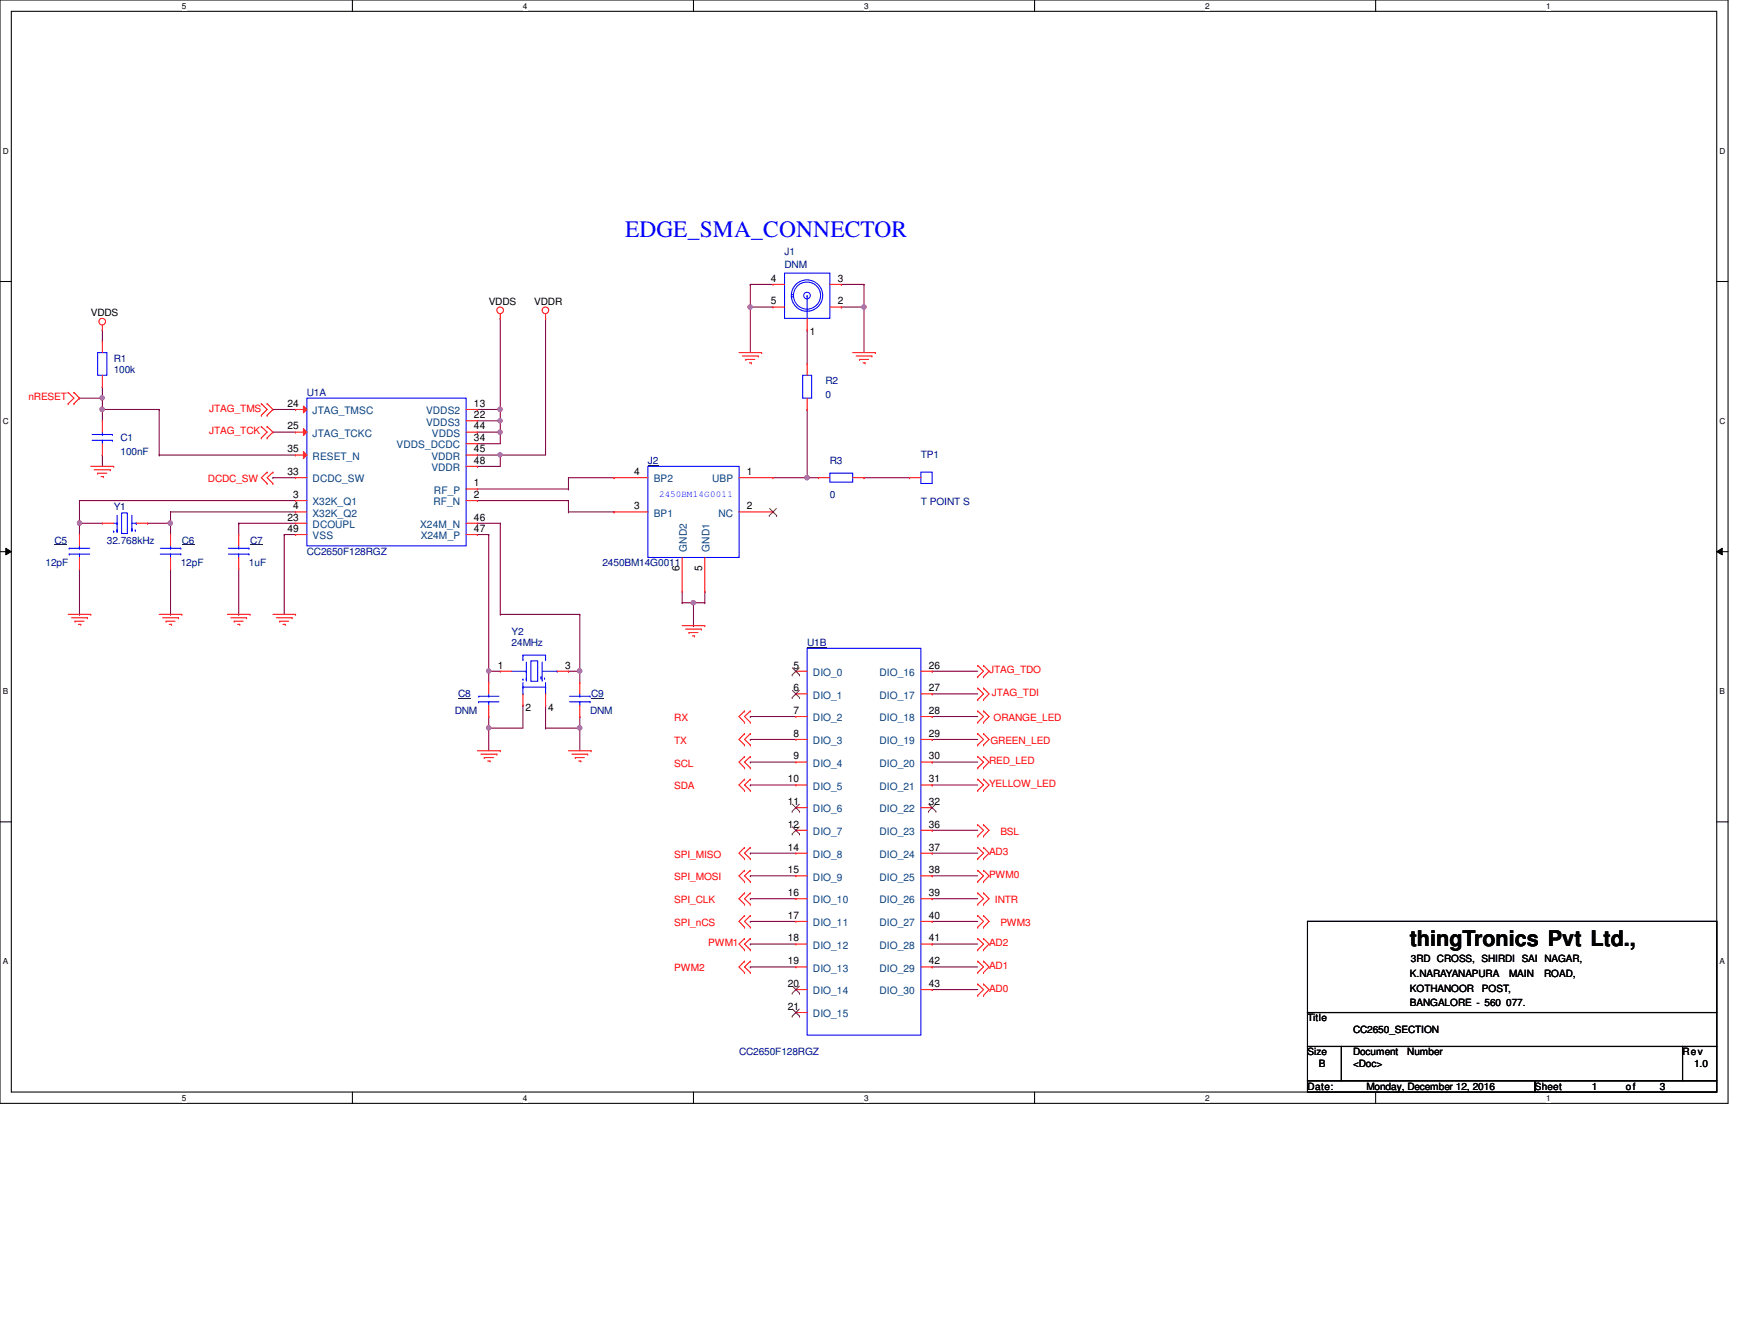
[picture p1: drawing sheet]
<svg xmlns="http://www.w3.org/2000/svg" width="279mm" height="216mm" viewBox="0 0 279 216" stroke-linecap="round" stroke-linejoin="round" font-family="sans-serif">
<path d="M0 0h278v177.4h-278zM1.8 1.8h274.3v173.8h-274.3z" fill="none" stroke="#000" stroke-width=".17"/>
<g fill="#fff">
<path d="M29.3 .2h.7v1.5h-.7z"/>
<path d="M29.3 175.8h.7v1.4h-.7z"/>
</g>
<path d="M56.7 0v1.8M56.7 175.6v1.8" fill="none" stroke="#000" stroke-width=".17"/>
<g fill="#fff">
<path d="M84.1 .2h.7v1.5h-.7z"/>
<path d="M84.1 175.8h.7v1.4h-.7z"/>
</g>
<path d="M111.5 0v1.8M111.5 175.6v1.8" fill="none" stroke="#000" stroke-width=".17"/>
<g fill="#fff">
<path d="M139 .2h.7v1.5h-.7z"/>
<path d="M139 175.8h.7v1.4h-.7z"/>
</g>
<path d="M166.4 0v1.8M166.4 175.6v1.8" fill="none" stroke="#000" stroke-width=".17"/>
<g fill="#fff">
<path d="M193.8 .2h.8v1.5h-.8z"/>
<path d="M193.8 175.8h.8v1.4h-.8z"/>
</g>
<path d="M221.3 0v1.8M221.3 175.6v1.8" fill="none" stroke="#000" stroke-width=".17"/>
<g fill="#fff">
<path d="M248.7 .2h.7v1.5h-.7z"/>
<path d="M248.7 175.8h.7v1.4h-.7z"/>
<path d="M.5 23.5h.9v1.5h-.9z"/>
<path d="M276.6 23.5h.9v1.5h-.9z"/>
<path d="M.5 67h.9v1.5h-.9z"/>
<path d="M276.6 67h.9v1.5h-.9z"/>
</g>
<path d="M0 45.3h1.8M276.1 45.3h1.9" fill="none" stroke="#000" stroke-width=".17"/>
<g fill="#fff">
<path d="M.5 110.4h.8v1.5h-.8z"/>
<path d="M276.6 110.4h.9v1.5h-.9z"/>
</g>
<path d="M0 88.7h1.8M276.1 88.7h1.9" fill="none" stroke="#000" stroke-width=".17"/>
<path d="M.9 88.1l.9 .6-.9 .5zM276.1 88.7l.9-.6v1.1z" fill="#000"/>
<path d="M.9 88.1l.9 .6-.9 .5zM276.1 88.7l.9-.6v1.1z" fill="none" stroke="#000" stroke-width=".16"/>
<g fill="#fff">
<path d="M.5 153.8h.8v1.5h-.8z"/>
<path d="M276.6 153.8h.8v1.5h-.8z"/>
</g>
<path d="M0 132.1h1.8M276.1 132.1h1.9" fill="none" stroke="#000" stroke-width=".17"/>
<path d="M93.3 98.8h.1M93.3 98.8v10.9M93.3 107.9h.1" fill="none" stroke="#800040" stroke-width=".17"/>
<circle cx="93.2" cy="107.9" r=".36" fill="#f0f"/>
<circle cx="93.2" cy="107.9" r=".36" fill="none" stroke="#f0f" stroke-width=".17"/>
<path d="M120.7 49.4h.1M120.7 49.4v7.3M120.7 49.4h3.6M135.3 49.4h.1M135.3 49.4h3.7M139 49.4h.1M139 45.7h.1M139 45.7v11M139 76.8h.1M139 76.8h7.3M78.6 107.9h.1M78.6 107.9v1.8" fill="none" stroke="#800040" stroke-width=".17"/>
<circle cx="139" cy="49.4" r=".36" fill="#f0f"/>
<circle cx="139" cy="49.4" r=".36" fill="none" stroke="#f0f" stroke-width=".17"/>
<path d="M120.7 45.7h.1M120.7 45.7v3.7M135.3 45.7h.1M135.3 45.7h3.7" fill="none" stroke="#800040" stroke-width=".17"/>
<circle cx="120.7" cy="49.4" r=".36" fill="#f0f"/>
<circle cx="120.7" cy="49.4" r=".36" fill="none" stroke="#f0f" stroke-width=".17"/>
<path d="M120.7 45.7h.1M120.7 45.7h3.6M12.8 84.1h.1M12.8 84.1h3.7M38.4 84.1h.1M38.4 84.1h9.1M38.4 84.1v1.8" fill="none" stroke="#800040" stroke-width=".17"/>
<circle cx="12.8" cy="84.1" r=".35" fill="#f0f"/>
<circle cx="12.8" cy="84.1" r=".35" fill="none" stroke="#f0f" stroke-width=".17"/>
<path d="M12.8 80.5h.1M12.8 84.1h.1M12.8 80.5v5.4M12.8 80.5h34.7M23.7 84.1h.1M23.7 84.1h3.7M27.4 82.3h.1M27.4 84.1h.1M27.4 82.3h20.1M27.4 82.3v3.6" fill="none" stroke="#800040" stroke-width=".17"/>
<circle cx="27.4" cy="84.1" r=".35" fill="#f0f"/>
<circle cx="27.4" cy="84.1" r=".35" fill="none" stroke="#f0f" stroke-width=".17"/>
<g fill="none" stroke="#800040" stroke-width=".17">
<path d="M78.6 117.1h.1M78.6 107.9h.1M78.6 115.2h.1M78.6 107.9h1.9M78.6 115.2v5.5M84.1 113.4h.1M84.1 113.4v3.7h-5.5M87.8 117.1h.1M87.8 113.4h.1M87.8 117.1h5.5M87.8 113.4v3.7M91.4 107.9h.1"/>
<path d="M91.4 107.9h1.9"/>
</g>
<circle cx="78.6" cy="117" r=".34" fill="#f0f"/>
<circle cx="78.6" cy="117" r=".34" fill="none" stroke="#f0f" stroke-width=".17"/>
<path d="M93.3 115.2h.1M93.3 115.2v1.9" fill="none" stroke="#800040" stroke-width=".17"/>
<circle cx="93.2" cy="117" r=".36" fill="#f0f"/>
<circle cx="93.2" cy="117" r=".36" fill="none" stroke="#f0f" stroke-width=".17"/>
<g fill="none" stroke="#800040" stroke-width=".17">
<path d="M16.5 53h.1M16.5 53v1.9M16.5 62.2h.1M16.5 73.2h.1M16.5 65.8h.1M16.5 62.2v1.8M16.5 65.8v1.8M16.5 73.2v1.8M16.5 65.8h9.1M25.6 73.2h.1M25.6 65.8h.1M25.6 73.2h21.9"/>
<path d="M25.6 65.8v7.4M76.8 85.9h.1M76.8 84.1h.1M76.8 85.9h1.8M76.8 84.1h3.7M80.5 98.8h.1M80.5 84.1h.1M80.5 98.8h12.8M80.5 84.1v14.7M93.3 117.1h.1M93.3 117.1v3.6"/>
</g>
<circle cx="16.4" cy="65.8" r=".35" fill="#f0f"/>
<circle cx="16.4" cy="65.8" r=".35" fill="none" stroke="#f0f" stroke-width=".17"/>
<path d="M80.5 51.2h.1M80.5 51.2v16.4M76.8 71.3h.1M76.8 65.8h.1M76.8 71.3h3.7M76.8 65.8h3.7M80.5 65.8h.1" fill="none" stroke="#800040" stroke-width=".17"/>
<circle cx="80.4" cy="65.8" r=".35" fill="#f0f"/>
<circle cx="80.4" cy="65.8" r=".35" fill="none" stroke="#f0f" stroke-width=".17"/>
<path d="M80.5 67.6h.1M80.5 67.6v1.9" fill="none" stroke="#800040" stroke-width=".17"/>
<circle cx="80.4" cy="69.5" r=".34" fill="#f0f"/>
<circle cx="80.4" cy="69.5" r=".34" fill="none" stroke="#f0f" stroke-width=".17"/>
<circle cx="80.4" cy="67.6" r=".34" fill="#f0f"/>
<circle cx="80.4" cy="67.6" r=".34" fill="none" stroke="#f0f" stroke-width=".17"/>
<path d="M87.8 51.2h.1M87.8 51.2v22h-11M76.8 67.6h.1M76.8 69.5h.1M76.8 73.2h.1M76.8 67.6h3.7M76.8 69.5h3.7M80.5 69.5h.1M80.5 73.2h.1M80.5 69.5v1.8" fill="none" stroke="#800040" stroke-width=".17"/>
<circle cx="80.4" cy="73.1" r=".34" fill="#f0f"/>
<circle cx="80.4" cy="73.1" r=".34" fill="none" stroke="#f0f" stroke-width=".17"/>
<path d="M76.8 75h.1M80.5 73.2h.1M80.5 73.2v1.8h-3.7M78.6 85.9h.1M78.6 85.9v22" fill="none" stroke="#800040" stroke-width=".17"/>
<circle cx="78.6" cy="107.9" r=".34" fill="#f0f"/>
<circle cx="78.6" cy="107.9" r=".34" fill="none" stroke="#f0f" stroke-width=".17"/>
<g fill="none" stroke="#800040" stroke-width=".17">
<path d="M12.8 64h.1M12.8 64h3.7M120.7 115.2h.1M120.7 118.9h.1M120.7 115.2h7.3M120.7 118.9h7.3M149.9 107.9h.1M149.9 111.5h.1M149.9 115.2h.1M149.9 118.9h.1M149.9 115.2h7.4M149.9 118.9h7.4"/>
<path d="M149.9 107.9h7.4M149.9 111.5h7.4M120.7 122.5h.1M120.7 126.2h.1M120.7 137.2h.1M120.7 122.5h7.3M120.7 126.2h7.3M120.7 137.2h7.3M120.7 140.8h.1M120.7 144.5h.1M120.7 148.1h.1M120.7 151.8h.1"/>
<path d="M120.7 155.4h.1M120.7 140.8h7.3M120.7 144.5h7.3M120.7 148.1h7.3M120.7 151.8h7.3M120.7 155.4h7.3M149.9 140.8h.1M149.9 144.5h.1M149.9 148.1h.1M149.9 151.8h.1M149.9 155.4h.1M149.9 159.1h.1"/>
<path d="M149.9 140.8h7.4M149.9 144.5h7.4M149.9 148.1h7.4M149.9 151.8h7.4M149.9 155.4h7.4M149.9 159.1h7.4"/>
</g>
<circle cx="16.4" cy="64" r=".34" fill="#f0f"/>
<circle cx="16.4" cy="64" r=".34" fill="none" stroke="#f0f" stroke-width=".17"/>
<g fill="none" stroke="#800040" stroke-width=".17">
<path d="M16.5 64h.1M16.5 64v1.8M43.9 76.8h.1M43.9 65.8h.1M43.9 69.5h.1M43.9 76.8h3.6M43.9 65.8h3.6M43.9 69.5h3.6M129.8 65.8h.1M129.8 65.8v11M12.8 98.8h.1M12.8 91.4v7.4"/>
<path d="M27.4 98.8h.1M27.4 91.4v7.4M38.4 98.8h.1M38.4 91.4v7.4M45.7 85.9h.1M45.7 85.9v12.9M45.7 85.9h1.8M47.5 85.9h.1"/>
</g>
<circle cx="129.8" cy="76.8" r=".36" fill="#f0f"/>
<circle cx="129.8" cy="76.8" r=".36" fill="none" stroke="#f0f" stroke-width=".17"/>
<g fill="none" stroke="#800040" stroke-width=".17">
<path d="M129.8 53h.1M129.8 53v5.5M76.8 78.6h14.6M91.4 78.6h.1M91.4 76.8h.1M91.4 76.8v1.8M124.3 76.8h7.4M129.8 76.8h.1M76.8 80.5h14.6M91.4 80.5h.1M91.4 82.3h.1M91.4 80.5v1.8"/>
<path d="M109.7 96.9h.1M109.7 95.1v1.8M109.7 96.9h1.8M111.5 96.9h.1M111.5 96.9v3.7M113.4 95.1h.1M113.4 95.1v1.8M111.5 100.6h.1"/>
</g>
<circle cx="111.5" cy="96.9" r=".36" fill="#f0f"/>
<circle cx="111.5" cy="96.9" r=".36" fill="none" stroke="#f0f" stroke-width=".17"/>
<g fill="none" stroke="#800040" stroke-width=".17">
<path d="M91.4 76.8h7.4M98.8 76.8h.1M91.4 82.3h7.4M98.8 82.3h.1M111.5 96.9h1.9M113.4 96.9h.1M149.9 122.5h.1M149.9 126.2h.1M149.9 133.5h.1M149.9 137.2h.1M149.9 122.5h7.4M149.9 126.2h7.4"/>
<path d="M149.9 133.5h7.4M149.9 137.2h7.4"/>
</g>
<g fill="none" stroke="#f00" stroke-width=".17">
<path d="M16.5 53h.1M16.5 54.9h.1M16.5 52.3v.7M16.5 54.9v1.8M80.5 51.2h.1M80.5 50.5v.7M87.8 51.2h.1M87.8 50.5v.7M118.9 56.7h3.6M119.4 57.2h2.6M120 57.8h.1M120 57.8h1.4"/>
<path d="M120.5 58.3h.4M120.9 58.3h.1M122 57.2h.1M122.5 56.7h.1M137.2 56.7h3.6M137.7 57.2h2.6M138.3 57.8h.1M138.3 57.8h1.4M138.8 58.3h.3M139.1 58.3h.1M140.3 57.2h.1M140.8 56.7h.1"/>
<path d="M11 63.1h.1M11 64.9h.1M11 63.1l.9 .9-.9 .9M11.9 64.9h.1M11.9 63.1h.1M11.9 63.1l.9 .9-.9 .9M14.6 75h3.7M15.2 75.5h2.5M15.7 76.1h.1M15.7 76.1h1.5M16.3 76.6h.3M16.5 62.2h.1"/>
<path d="M16.5 60.3v1.9M16.6 76.6h.1M17.7 75.5h.1M18.3 75h.1M42 64.9h.1M42 66.8h.1M42 68.6h.1M42 70.4h.1M42 64.9l1 .9-1 1M42 68.6l1 .9-1 .9M43 66.8h.1M43 64.9h.1"/>
<path d="M43 70.4h.1M43 68.6h.1M43 75.9h.1M43 77.7h.1M43 64.9l.9 .9-.9 1M43 68.6l.9 .9-.9 .9M43 75.9l-1 .9 1 .9M43.9 75.9h.1M43.9 77.7h.1M43.9 75.9l-.9 .9 .9 .9M11 98.8h3.6M11.5 99.3h2.6"/>
<path d="M12.1 99.9h.1M12.1 99.9h1.4M14.1 99.3h.1M14.6 98.8h.1M25.6 98.8h3.7M26.2 99.3h2.5M26.7 99.9h.1M26.7 99.9h1.5M28.7 99.3h.1M29.3 98.8h.1M36.6 98.8h3.6M37.1 99.3h2.6"/>
<path d="M37.7 99.9h.1M37.7 99.9h1.4M39.7 99.3h.1M40.2 98.8h.1M43.9 98.8h3.6M44.4 99.3h2.6M45 99.9h.1M45 99.9h1.4M47 99.3h.1M47.5 98.8h.1M12.6 100.4h.4M13 100.4h.1"/>
<path d="M27.2 100.4h.4M27.6 100.4h.1M38.2 100.4h.4M38.6 100.4h.1M45.5 100.4h.4M45.9 100.4h.1M80.5 107.9h.1M80.5 107.9h1.8M84.1 113.4h.1M84.1 111.5v1.9M87.8 113.4h.1M87.8 111.5v1.9"/>
<path d="M89.6 107.9h1.8M91.4 107.9h.1M93.3 109.7h.1M93.3 115.2h.1M93.3 109.7v1.8M93.3 113.4v1.8M109.7 100.6h3.7M110.3 101.1h2.5M110.8 101.7h.1M110.8 101.7h1.5M111.4 102.2h.3M111.7 102.2h.1"/>
<path d="M112.8 101.1h.1M113.4 100.6h.1M119.8 114.3h.1M119.8 116.1h.1M119.8 117.9h.1M119.8 119.8h.1M119.8 114.3l-.9 .9 .9 .9M119.8 117.9l-.9 1 .9 .9M120.7 114.3h.1M120.7 116.1h.1M120.7 117.9h.1M120.7 119.8h.1"/>
<path d="M120.7 114.3l-.9 .9 .9 .9M120.7 117.9l-.9 1 .9 .9M128 107.9h.1M128 111.5h.1M128 115.2h.1M128 118.9h.1M128 107.9h1.8M128 111.5h1.8M128 115.2h1.8M128 118.9h1.8M148.1 107.9h1.8M148.1 111.5h1.8"/>
<path d="M148.1 115.2h1.8M148.1 118.9h1.8M149.9 107.9h.1M149.9 111.5h.1M149.9 115.2h.1M149.9 118.9h.1M157.3 108.8h.1M157.3 107h.1M157.3 112.5h.1M157.3 110.6h.1M157.3 114.3h.1M157.3 116.1h.1"/>
<path d="M157.3 117.9h.1M157.3 119.8h.1M157.3 107l.9 .9-.9 .9M157.3 110.6l.9 .9-.9 1M157.3 114.3l.9 .9-.9 .9M157.3 117.9l.9 1-.9 .9M158.2 108.8h.1M158.2 107h.1M158.2 112.5h.1M158.2 110.6h.1M158.2 114.3h.1M158.2 116.1h.1"/>
<path d="M158.2 117.9h.1M158.2 119.8h.1M158.2 107l.9 .9-.9 .9M158.2 110.6l.9 .9-.9 1M158.2 114.3l.9 .9-.9 .9M158.2 117.9l.9 1-.9 .9M76.8 120.7h3.7M77.3 121.2h2.6M77.9 121.8h.1M77.9 121.8h1.5M78.4 122.3h.4M78.8 122.3h.1"/>
<path d="M79.9 121.2h.1M80.5 120.7h.1M91.4 120.7h3.7M92 121.2h2.5M92.5 121.8h.1M92.5 121.8h1.5M93.1 122.3h.3M93.4 122.3h.1M94.5 121.2h.1M95.1 120.7h.1M119.8 121.6h.1M119.8 123.4h.1"/>
<path d="M119.8 125.3h.1M119.8 127.1h.1M119.8 136.2h.1M119.8 138h.1M119.8 139.9h.1M119.8 121.6l-.9 .9 .9 .9M119.8 125.3l-.9 .9 .9 .9M119.8 136.2l-.9 1 .9 .8M119.8 139.9l-.9 .9 .9 .9M120.7 121.6h.1M120.7 123.4h.1M120.7 125.3h.1"/>
<path d="M120.7 127.1h.1M120.7 136.2h.1M120.7 138h.1M120.7 139.9h.1M120.7 121.6l-.9 .9 .9 .9M120.7 125.3l-.9 .9 .9 .9M120.7 136.2l-.9 1 .9 .8M120.7 139.9l-.9 .9 .9 .9M128 122.5h.1M128 126.2h.1M128 129.8h.1M128 133.5h.1"/>
<path d="M128 137.2h.1M128 122.5h1.8M128 126.2h1.8M128 129.8h1.8M128 133.5h1.8M128 137.2h1.8M148.1 122.5h1.8M148.1 126.2h1.8M148.1 129.8h1.8M148.1 133.5h1.8M148.1 137.2h1.8M149.9 122.5h.1"/>
<path d="M149.9 126.2h.1M149.9 129.8h.1M149.9 133.5h.1M149.9 137.2h.1M157.3 132.6h.1M157.3 134.4h.1M157.3 127.1h.1M157.3 125.3h.1M157.3 123.4h.1M157.3 121.6h.1M157.3 138h.1M157.3 136.2h.1"/>
<path d="M157.3 139.9h.1M157.3 132.6l.9 .9-.9 .9M157.3 125.3l.9 .9-.9 .9M157.3 121.6l.9 .9-.9 .9M157.3 136.2l.9 1-.9 .8M157.3 139.9l.9 .9-.9 .9M158.2 132.6h.1M158.2 134.4h.1M158.2 127.1h.1M158.2 125.3h.1M158.2 123.4h.1M158.2 121.6h.1"/>
<path d="M158.2 138h.1M158.2 136.2h.1M158.2 139.9h.1M158.2 132.6l.9 .9-.9 .9M158.2 125.3l.9 .9-.9 .9M158.2 121.6l.9 .9-.9 .9M158.2 136.2l.9 1-.9 .8M158.2 139.9l.9 .9-.9 .9M119.8 154.5h.1M119.8 156.3h.1M119.8 152.7h.1M119.8 150.9h.1"/>
<path d="M119.8 141.7h.1M119.8 143.6h.1M119.8 145.4h.1M119.8 147.2h.1M119.8 149.1h.1M119.8 154.5l-.9 .9 .9 .9M119.8 150.9l-.9 .9 .9 .9M119.8 143.6l-.9 .9 .9 .9M119.8 147.2l-.9 .9 .9 1M120.7 154.5h.1M120.7 156.3h.1M120.7 152.7h.1"/>
<path d="M120.7 150.9h.1M120.7 141.7h.1M120.7 143.6h.1M120.7 145.4h.1M120.7 147.2h.1M120.7 149.1h.1M120.7 154.5l-.9 .9 .9 .9M120.7 150.9l-.9 .9 .9 .9M120.7 143.6l-.9 .9 .9 .9M120.7 147.2l-.9 .9 .9 1M128 140.8h.1M128 144.5h.1"/>
<path d="M128 148.1h.1M128 151.8h.1M128 155.4h.1M128 159.1h.1M128 140.8h1.8M128 144.5h1.8M128 148.1h1.8M128 151.8h1.8M128 155.4h1.8M128 159.1h1.8M148.1 140.8h1.8M148.1 144.5h1.8"/>
<path d="M148.1 148.1h1.8M148.1 151.8h1.8M148.1 155.4h1.8M148.1 159.1h1.8M149.9 140.8h.1M149.9 144.5h.1M149.9 148.1h.1M149.9 151.8h.1M149.9 155.4h.1M149.9 159.1h.1M157.3 158.2h.1M157.3 156.3h.1"/>
<path d="M157.3 154.5h.1M157.3 152.7h.1M157.3 150.9h.1M157.3 141.7h.1M157.3 143.6h.1M157.3 145.4h.1M157.3 147.2h.1M157.3 149.1h.1M157.3 158.2l.9 .9-.9 .9M157.3 154.5l.9 .9-.9 .9M157.3 150.9l.9 .9-.9 .9M157.3 143.6l.9 .9-.9 .9"/>
<path d="M157.3 147.2l.9 .9-.9 1M158.2 158.2h.1M158.2 156.3h.1M158.2 154.5h.1M158.2 152.7h.1M158.2 150.9h.1M158.2 141.7h.1M158.2 143.6h.1M158.2 145.4h.1M158.2 147.2h.1M158.2 149.1h.1M158.2 158.2l.9 .9-.9 .9"/>
<path d="M158.2 154.5l.9 .9-.9 .9M158.2 150.9l.9 .9-.9 .9M158.2 143.6l.9 .9-.9 .9M158.2 147.2l.9 .9-.9 1M128 162.8h.1M128 162.8h1.8M157.3 160h.1M158.2 160h.1"/>
<circle cx="16.4" cy="51.7" r=".54"/>
<circle cx="80.4" cy="49.9" r=".54"/>
<circle cx="87.7" cy="49.9" r=".54"/>
</g>
<path d="M210.3 148.1h65.8v14.7h-65.8zM210.3 162.8h65.8v5.4h-65.8zM210.3 168.2h5.5v5.5h-5.5zM210.3 173.7h36.6v1.9h-36.6zM215.8 168.2h54.8v5.5h-54.8zM246.9 173.7h29.2v1.9h-29.2zM270.6 168.2h5.5v5.5h-5.5z" fill="none" stroke="#000" stroke-width=".17"/>
<g fill="none" stroke="#00f" stroke-width=".17">
<path d="M15.7 56.7h1.5v3.6h-1.5zM104.2 75h14.7v14.6h-14.7zM82.3 107.9h2.4M84.1 105.3h.1M84.1 106h.1M84.1 111.5h.1M84.1 109.2h.1M84.1 110.4h.1M84.1 110.4h3.7M84.1 105.3h3.7v.7M84.1 105.3v.7M84.1 109.7v1.8"/>
<path d="M84.7 107.9h.1M84.7 109.2h.1M84.7 109h.1M84.7 109.3h.1M84.7 106.4v2.9M85.4 106.3h1.1v3.2h-1.1zM87 109h.1M87 108.8h.1M87.2 109.3h.1M87.2 107.9h2.4M87.2 106.4v2.9M87.6 109h.1"/>
<path d="M87.8 110.4h.1M87.8 106h.1M87.8 111.5h.1M87.8 109.7v1.8M89.6 107.9h.1M91.6 112.8h3.3M91.6 111.9h3.3M93.3 111.9h.1M93.3 112.8h.1M93.3 111.5v.4M93.3 112.8v.6M94.9 112.8h.1"/>
<path d="M94.9 111.9h.1M129.8 104.2h18.3v62.2h-18.3z"/>
</g>
<path d="M95.1 112.3h2M129.8 104.1h3.1" fill="none" stroke="#000080" stroke-width=".16"/>
<g fill="none" stroke="#804000" stroke-width=".16">
<path d="M127.4 108.5h.1M127.4 112.1h.1M127.5 107.4l1.1 1.1M127.5 111l1.1 1.1M128.6 107.4l-1.2 1.1M128.6 111l-1.2 1.1M128.6 108.5h.1M128.6 112.1h.1M127.4 130.4h.1M127.4 134.1h.1M127.5 129.3l1.1 1.1M127.5 132.9l1.1 1.2"/>
<path d="M128.6 129.3l-1.2 1.1M128.6 132.9l-1.2 1.2M128.6 130.4h.1M128.6 134.1h.1M149.4 130.4h.1M149.4 129.3l1.1 1.1M150.5 129.3l-1.1 1.1M150.5 130.4h.1M127.4 159.7h.1M127.5 158.5l1.1 1.2M128.6 158.5l-1.2 1.2M128.6 159.7h.1"/>
<path d="M127.4 163.4h.1M127.5 162.2l1.1 1.2M128.6 162.2l-1.2 1.2M128.6 163.4h.1"/>
</g>
<path d="M104.2 74.8h1.7v.1h-1.7z" fill="#000080"/>
<g fill="none" stroke="#f00" stroke-width=".17">
<path d="M124.3 45.7h.1M124.3 49.4h.1M124.3 49.4h1.9M124.3 45.7h1.9M129.8 53h.1M129.8 58.5h.1M129.8 51.2v1.8M129.8 58.5v1.8M133.5 49.4h1.8M133.5 45.7h1.8M135.3 49.4h.1M135.3 45.7h.1"/>
<path d="M16.5 67.6h.1M16.5 73.2h.1M16.5 67.6v1.9M16.5 71.3v1.9M98.8 76.8h.1M98.8 76.8h5.4M118.9 76.8h5.4M124.3 76.8h.1M129.8 65.8h.1M129.8 64v1.8M131.7 76.8h.1M131.7 76.8h1.8"/>
<path d="M137.2 76.8h1.8M139 76.8h.1M146.3 76.8h.1M146.3 76.8h1.8M12.8 85.9h.1M12.8 91.4h.1M12.8 85.9v1.9M12.8 89.6v1.8M16.5 84.1h.1M16.5 84.1h1.8M21.9 84.1h1.8M23.7 84.1h.1"/>
<path d="M27.4 85.9h.1M27.4 91.4h.1M27.4 85.9v1.9M27.4 89.6v1.8M38.4 85.9h.1M38.4 91.4h.1M38.4 85.9v1.9M38.4 89.6v1.8M98.8 82.3h.1M98.8 82.3h5.4M109.7 95.1h.1M109.7 89.6v5.5"/>
<path d="M113.4 95.1h.1M113.4 89.6v5.5M118.9 82.3h5.4M124.3 82.3h.1M78.6 109.7h.1M78.6 115.2h.1M78.6 109.7v1.8M78.6 113.4v1.8"/>
</g>
<path d="M123.7 82.9h.1M123.8 81.7l1.1 1.2M124.9 81.7l-1.2 1.2M124.9 82.9h.1" fill="none" stroke="#804000" stroke-width=".16"/>
<g fill="none" stroke="#00f" stroke-width=".17">
<path d="M126.2 43.9h7.3v7.3h-7.3zM127.3 47.7h.1M127.3 47.7h.3M127.3 47.4h.3M127.6 47.4h.1M129.8 47.5h.1M129.8 47.5v3.7M14.8 70.8h3.3M14.8 69.8h3.3M16.5 69.8h.1M16.5 70.8h.1M16.5 69.5v.3"/>
<path d="M16.5 70.8v.5M18.1 70.8h.1M18.1 69.8h.1M49.4 64h25.6v23.8h-25.6zM129.1 60.3h1.5v3.7h-1.5zM133.5 76.1h3.7v1.4h-3.7zM148.1 75.9h1.8v1.8h-1.8zM11.1 89.1h.1M11.1 88.1h.1M11.1 89.1h3.3M11.1 88.1h3.3M12.8 88.1h.1"/>
<path d="M12.8 89.1h.1M12.8 87.8v.3M12.8 89.1v.5M18.3 85.4h.1M18.3 84.1h.5M18.8 84.1h.1M18.8 85.2h.1M18.8 85.4h.1M18.8 82.8v2.6M19.6 82.5h.9v3.3h-.9zM21.2 85.2h.1M21.2 85h.1"/>
<path d="M21.2 84.1h.7M21.2 82.8v2.4M21.8 85.2h.1M21.9 84.1h.1M25.8 89.1h3.3M25.8 88.1h3.3M27.4 88.1h.1M27.4 89.1h.1M27.4 87.8v.3M27.4 89.1v.5M29.1 89.1h.1M29.1 88.1h.1"/>
<path d="M36.7 89.1h3.3M36.7 88.1h3.3M38.4 88.1h.1M38.4 89.1h.1M38.4 87.8v.3M38.4 89.1v.5M40 89.1h.1M40 88.1h.1M77 112.8h.1M77 111.9h.1M77 112.8h3.3M77 111.9h3.3"/>
<path d="M78.6 111.9h.1M78.6 112.8h.1M78.6 111.5v.4M78.6 112.8v.6"/>
<circle cx="129.8" cy="47.5" r=".54"/>
<circle cx="129.8" cy="47.5" r="2.52"/>
<circle cx="129.8" cy="47.5" r="2.18"/>
</g>
<path d="M8.8 87.6h2M29.3 87.6h2M40.2 87.6h2M73.7 112.3h2" fill="none" stroke="#000080" stroke-width=".16"/>
<path d="M48.8 65.3l.6 .5-.6 .6z" fill="#f00"/>
<path d="M47.5 65.8h.1M47.5 65.8h1.9M48.8 65.3l.6 .5-.6 .6z" fill="none" stroke="#f00" stroke-width=".17"/>
<path d="M48.8 68.9l.6 .6-.6 .5z" fill="#f00"/>
<path d="M47.5 69.5h.1M47.5 69.5h1.9M48.8 68.9l.6 .6-.6 .5z" fill="none" stroke="#f00" stroke-width=".17"/>
<path d="M48.8 72.6l.6 .6-.6 .5z" fill="#f00"/>
<g fill="none" stroke="#f00" stroke-width=".17">
<path d="M47.5 73.2h.1M47.5 76.8h.1M47.5 73.2h1.9M47.5 76.8h1.9M48.8 72.6l.6 .6-.6 .5zM75 73.2h1.8M75 65.8h1.8M75 67.6h1.8M75 69.5h1.8M75 71.3h1.8M75 75h1.8M75 78.6h1.8"/>
<path d="M76.8 65.8h.1M76.8 67.6h.1M76.8 69.5h.1M76.8 71.3h.1M76.8 73.2h.1M76.8 75h.1M76.8 78.6h.1M47.5 80.5h.1M47.5 82.3h.1M47.5 84.1h.1M47.5 85.9h.1M47.5 80.5h1.9"/>
<path d="M47.5 82.3h1.9M47.5 84.1h1.9M47.5 85.9h1.9M75 80.5h1.8M75 84.1h1.8M75 85.9h1.8M76.8 80.5h.1M76.8 84.1h.1M76.8 85.9h.1"/>
</g>
<circle cx="93.2" cy="107.9" r=".36" fill="#f0f"/>
<circle cx="93.2" cy="107.9" r=".36" fill="none" stroke="#f0f" stroke-width=".17"/>
<circle cx="139" cy="49.4" r=".36" fill="#f0f"/>
<circle cx="139" cy="49.4" r=".36" fill="none" stroke="#f0f" stroke-width=".17"/>
<circle cx="120.7" cy="49.4" r=".36" fill="#f0f"/>
<circle cx="120.7" cy="49.4" r=".36" fill="none" stroke="#f0f" stroke-width=".17"/>
<circle cx="12.8" cy="84.1" r=".35" fill="#f0f"/>
<circle cx="12.8" cy="84.1" r=".35" fill="none" stroke="#f0f" stroke-width=".17"/>
<circle cx="27.4" cy="84.1" r=".35" fill="#f0f"/>
<circle cx="27.4" cy="84.1" r=".35" fill="none" stroke="#f0f" stroke-width=".17"/>
<circle cx="78.6" cy="117" r=".34" fill="#f0f"/>
<circle cx="78.6" cy="117" r=".34" fill="none" stroke="#f0f" stroke-width=".17"/>
<circle cx="93.2" cy="117" r=".36" fill="#f0f"/>
<circle cx="93.2" cy="117" r=".36" fill="none" stroke="#f0f" stroke-width=".17"/>
<circle cx="16.4" cy="65.8" r=".35" fill="#f0f"/>
<circle cx="16.4" cy="65.8" r=".35" fill="none" stroke="#f0f" stroke-width=".17"/>
<circle cx="80.4" cy="65.8" r=".35" fill="#f0f"/>
<circle cx="80.4" cy="65.8" r=".35" fill="none" stroke="#f0f" stroke-width=".17"/>
<circle cx="80.4" cy="69.5" r=".34" fill="#f0f"/>
<circle cx="80.4" cy="69.5" r=".34" fill="none" stroke="#f0f" stroke-width=".17"/>
<circle cx="80.4" cy="67.6" r=".34" fill="#f0f"/>
<circle cx="80.4" cy="67.6" r=".34" fill="none" stroke="#f0f" stroke-width=".17"/>
<circle cx="80.4" cy="73.1" r=".34" fill="#f0f"/>
<circle cx="80.4" cy="73.1" r=".34" fill="none" stroke="#f0f" stroke-width=".17"/>
<circle cx="78.6" cy="107.9" r=".34" fill="#f0f"/>
<circle cx="78.6" cy="107.9" r=".34" fill="none" stroke="#f0f" stroke-width=".17"/>
<circle cx="16.4" cy="64" r=".34" fill="#f0f"/>
<circle cx="16.4" cy="64" r=".34" fill="none" stroke="#f0f" stroke-width=".17"/>
<circle cx="129.8" cy="76.8" r=".36" fill="#f0f"/>
<circle cx="129.8" cy="76.8" r=".36" fill="none" stroke="#f0f" stroke-width=".17"/>
<circle cx="111.5" cy="96.9" r=".36" fill="#f0f"/>
<circle cx="111.5" cy="96.9" r=".36" fill="none" stroke="#f0f" stroke-width=".17"/>
<text font-size="3.8" fill="#00f" x="100.6" y="38.1">EDGE_SMA_CONNECTOR</text>
<text font-size="3.5" x="226.8" y="152.1">thingTronics Pvt Ltd.,</text>
<g font-size="1.7">
<text x="124" y="45.3">4</text>
<text x="134.7" y="45.3">3</text>
<text x="124" y="48.9">5</text>
<text x="130.3" y="53.9">1</text>
<text x="134.7" y="48.9">2</text>
<text x="46.2" y="65.4">24</text>
<text x="76.2" y="65.4">13</text>
<text x="46.2" y="69">25</text>
<text x="76.2" y="67.2">22</text>
<text x="76.2" y="69">44</text>
<text x="76.2" y="70.9">34</text>
<text x="46.2" y="72.7">35</text>
<text x="46.2" y="76.4">33</text>
<text x="76.2" y="72.7">45</text>
<text x="76.2" y="74.5">48</text>
<text x="102" y="76.4">4</text>
<text x="120.1" y="76.4">1</text>
<text x="46.2" y="83.7">23</text>
<text x="47.2" y="80.1">3</text>
<text x="47.2" y="81.9">4</text>
<text x="76.2" y="78.2">1</text>
<text x="76.2" y="80.1">2</text>
<text x="76.2" y="83.7">46</text>
<text x="102" y="81.9">3</text>
<text x="120.1" y="81.9">2</text>
<text x="46.2" y="85.5">49</text>
<text x="76.2" y="85.5">47</text>
<text x="109.3" y="91.8" transform="rotate(-90 109.3 91.8)">6</text>
<text x="112.9" y="91.8" transform="rotate(-90 112.9 91.8)">5</text>
<text x="80.1" y="107.5">1</text>
<text x="90.9" y="107.5">3</text>
<text x="127.6" y="107.5">5</text>
<text x="149.4" y="107.5">26</text>
<text x="127.6" y="111.1">6</text>
<text x="149.4" y="111.1">27</text>
<text x="84.5" y="114.3">2</text>
<text x="88.2" y="114.3">4</text>
<text x="127.6" y="114.8">7</text>
<text x="127.6" y="118.4">8</text>
<text x="149.4" y="114.8">28</text>
<text x="149.4" y="118.4">29</text>
<text x="126.7" y="125.8">10</text>
<text x="127.6" y="122.1">9</text>
<text x="149.4" y="122.1">30</text>
<text x="149.4" y="125.8">31</text>
<text x="126.7" y="129.4">11</text>
<text x="149.4" y="129.4">32</text>
<text x="126.7" y="133.1">12</text>
<text x="126.7" y="136.7">14</text>
<text x="149.4" y="133.1">36</text>
<text x="149.4" y="136.7">37</text>
<text x="126.7" y="140.4">15</text>
<text x="149.4" y="140.4">38</text>
<text x="126.7" y="144.1">16</text>
<text x="126.7" y="147.7">17</text>
<text x="149.4" y="144.1">39</text>
<text x="149.4" y="147.7">40</text>
<text x="126.7" y="151.3">18</text>
<text x="126.7" y="155">19</text>
<text x="149.4" y="151.3">41</text>
<text x="149.4" y="155">42</text>
<text x="126.7" y="158.7">20</text>
<text x="149.4" y="158.7">43</text>
<text x="126.7" y="162.3">21</text>
</g>
<g font-size="1.7" fill="#004080">
<text x="50.3" y="66.6">JTAG_TMSC</text>
<text x="50.3" y="70.2">JTAG_TCKC</text>
<text x="68.5" y="66.6">VDDS2</text>
<text x="68.5" y="68.4">VDDS3</text>
<text x="69.5" y="70.2">VDDS</text>
<text x="50.3" y="73.9">RESET_N</text>
<text x="50.3" y="77.6">DCDC_SW</text>
<text x="63.8" y="72.1">VDDS_DCDC</text>
<text x="69.4" y="73.9">VDDR</text>
<text x="69.4" y="75.7">VDDR</text>
<text x="105.2" y="77.6">BP2</text>
<text x="114.6" y="77.6">UBP</text>
<text x="50.3" y="81.2">X32K_Q1</text>
<text x="50.3" y="83.1">X32K_Q2</text>
<text x="69.7" y="81.2">RF_N</text>
<text x="69.8" y="79.4">RF_P</text>
<text x="105.2" y="83.1">BP1</text>
<text x="115.6" y="83.1">NC</text>
<text x="50.3" y="84.9">DCOUPL</text>
<text x="50.3" y="86.7">VSS</text>
<text x="67.6" y="84.9">X24M_N</text>
<text x="67.7" y="86.7">X24M_P</text>
<text x="110.5" y="88.7" transform="rotate(-90 110.5 88.7)">GND2</text>
<text x="114.1" y="88.7" transform="rotate(-90 114.1 88.7)">GND1</text>
<text x="130.8" y="108.7">DIO_0</text>
<text x="130.8" y="112.3">DIO_1</text>
<text x="141.5" y="108.7">DIO_16</text>
<text x="141.5" y="112.3">DIO_17</text>
<text x="130.8" y="116">DIO_2</text>
<text x="130.8" y="119.6">DIO_3</text>
<text x="141.5" y="116">DIO_18</text>
<text x="141.5" y="119.6">DIO_19</text>
<text x="130.8" y="123.3">DIO_4</text>
<text x="141.5" y="123.3">DIO_20</text>
<text x="130.8" y="127">DIO_5</text>
<text x="130.8" y="130.6">DIO_6</text>
<text x="141.5" y="127">DIO_21</text>
<text x="141.5" y="130.6">DIO_22</text>
<text x="130.8" y="134.2">DIO_7</text>
<text x="130.8" y="137.9">DIO_8</text>
<text x="141.5" y="134.2">DIO_23</text>
<text x="141.5" y="137.9">DIO_24</text>
<text x="130.8" y="141.6">DIO_9</text>
<text x="141.5" y="141.6">DIO_25</text>
<text x="130.8" y="145.2">DIO_10</text>
<text x="130.8" y="148.9">DIO_11</text>
<text x="141.5" y="145.2">DIO_26</text>
<text x="141.5" y="148.9">DIO_27</text>
<text x="130.8" y="152.5">DIO_12</text>
<text x="141.5" y="152.5">DIO_28</text>
<text x="130.8" y="156.2">DIO_13</text>
<text x="130.8" y="159.9">DIO_14</text>
<text x="141.5" y="156.2">DIO_29</text>
<text x="141.5" y="159.9">DIO_30</text>
<text x="130.8" y="163.5">DIO_15</text>
</g>
<g font-size="1.6" fill="#000080">
<text x="126.2" y="40.9">J1</text>
<text x="126.2" y="43.1">DNM</text>
<text x="18.3" y="58.1">R1</text>
<text x="18.3" y="59.9">100k</text>
<text x="49.4" y="63.6">U1A</text>
<text x="132.8" y="61.8">R2</text>
<text x="132.8" y="64">0</text>
<text x="19.4" y="70.9">C1</text>
<text x="19.4" y="73.1">100nF</text>
<text x="104.2" y="74.6">J2</text>
<text x="133.5" y="74.6">R3</text>
<text x="148.1" y="73.7">TP1</text>
<text x="18.3" y="81.9">Y1</text>
<text x="133.5" y="80.1">0</text>
<text x="148.1" y="81.2">T POINT S</text>
<text x="8.8" y="87.4">C5</text>
<text x="17.2" y="87.4">32.768kHz</text>
<text x="29.3" y="87.4">C6</text>
<text x="40.2" y="87.4">C7</text>
<text x="49.4" y="89.2">CC2650F128RGZ</text>
<text x="7.3" y="91.1">12pF</text>
<text x="29.1" y="91.1">12pF</text>
<text x="40" y="91.1">1uF</text>
<text x="96.9" y="91.1">2450BM14G0011</text>
<text x="82.3" y="102">Y2</text>
<text x="82.3" y="103.8">24MHz</text>
<text x="129.8" y="103.8">U1B</text>
<text x="73.7" y="112.1">C8</text>
<text x="95.1" y="112.1">C9</text>
<text x="73.2" y="114.8">DNM</text>
<text x="94.9" y="114.8">DNM</text>
<text x="118.9" y="169.7">CC2650F128RGZ</text>
</g>
<g font-size="1.6">
<text x="14.6" y="50.8">VDDS</text>
<text x="78.6" y="49">VDDS</text>
<text x="85.9" y="49">VDDR</text>
<text x="226.9" y="154.7">3RD CROSS, SHIRDI SAI NAGAR,</text>
<text x="226.8" y="157.1">K.NARAYANAPURA</text>
<text x="226.8" y="159.4">KOTHANOOR</text>
<text x="226.8" y="161.8">BANGALORE - 560 077.</text>
<text x="238.4" y="159.4">POST,</text>
<text x="242.7" y="157.1">MAIN</text>
<text x="248.4" y="157.1">ROAD,</text>
<text x="210.3" y="164.2">Title</text>
<text x="217.6" y="166">CC2650_SECTION</text>
<text x="210.3" y="169.7">Size</text>
<text x="212.1" y="171.5">B</text>
<text x="217.6" y="169.7">Document</text>
<text x="217.6" y="171.5">&lt;Doc&gt;</text>
<text x="226.4" y="169.7">Number</text>
<text x="270.6" y="169.7">Rev</text>
<text x="272.5" y="171.5">1.0</text>
<text x="210.3" y="175.2">Date:</text>
<text x="219.8" y="175.2">Monday, December 12, 2016</text>
<text x="246.9" y="175.2">Sheet</text>
<text x="256" y="175.2">1</text>
<text x="261.5" y="175.2">of</text>
<text x="267" y="175.2">3</text>
</g>
<g font-size="1.6" fill="#f00">
<text x="4.6" y="64.3">nRESET</text>
<text x="33.7" y="66.2">JTAG_TMS</text>
<text x="33.7" y="69.8">JTAG_TCK</text>
<text x="33.4" y="77.5">DCDC_SW</text>
<text x="159.1" y="108.2">JTAG_TDO</text>
<text x="159.6" y="111.9">JTAG_TDI</text>
<text x="108.5" y="115.9">RX</text>
<text x="108.5" y="119.6">TX</text>
<text x="159.3" y="119.6">GREEN_LED</text>
<text x="159.8" y="115.9">ORANGE_LED</text>
<text x="108.5" y="123.2">SCL</text>
<text x="159.1" y="122.9">RED_LED</text>
<text x="108.5" y="126.9">SDA</text>
<text x="159.1" y="126.5">YELLOW_LED</text>
<text x="108.5" y="137.9">SPI_MISO</text>
<text x="159.1" y="137.5">AD3</text>
<text x="160.9" y="134.2">BSL</text>
<text x="108.5" y="141.5">SPI_MOSI</text>
<text x="159.1" y="141.1">PWM0</text>
<text x="108.5" y="145.2">SPI_CLK</text>
<text x="108.5" y="148.8">SPI_nCS</text>
<text x="160" y="145.2">INTR</text>
<text x="160.9" y="148.8">PWM3</text>
<text x="113.9" y="152.1">PWM1</text>
<text x="159.1" y="155.8">AD1</text>
<text x="159.1" y="152.1">AD2</text>
<text x="108.5" y="156.2">PWM2</text>
<text x="159.1" y="159.4">AD0</text>
</g>
<text font-size="1.5" fill="#00f" x="106" y="79.8">2450BM14G0011</text>
<g font-size="1.3">
<text x="29.3" y="1.4">5</text>
<text x="84.1" y="1.4">4</text>
<text x="139" y="1.4">3</text>
<text x="193.8" y="1.4">2</text>
<text x="248.7" y="1.4">1</text>
<text x=".5" y="24.7">D</text>
<text x="276.6" y="24.7">D</text>
<text x=".5" y="68.2">C</text>
<text x="276.6" y="68.2">C</text>
<text x=".5" y="111.6">B</text>
<text x="276.6" y="111.6">B</text>
<text x=".5" y="155">A</text>
<text x="276.6" y="155">A</text>
<text x="29.3" y="177">5</text>
<text x="84.1" y="177">4</text>
<text x="139" y="177">3</text>
<text x="193.8" y="177">2</text>
<text x="248.7" y="177">1</text>
</g>
</svg>
